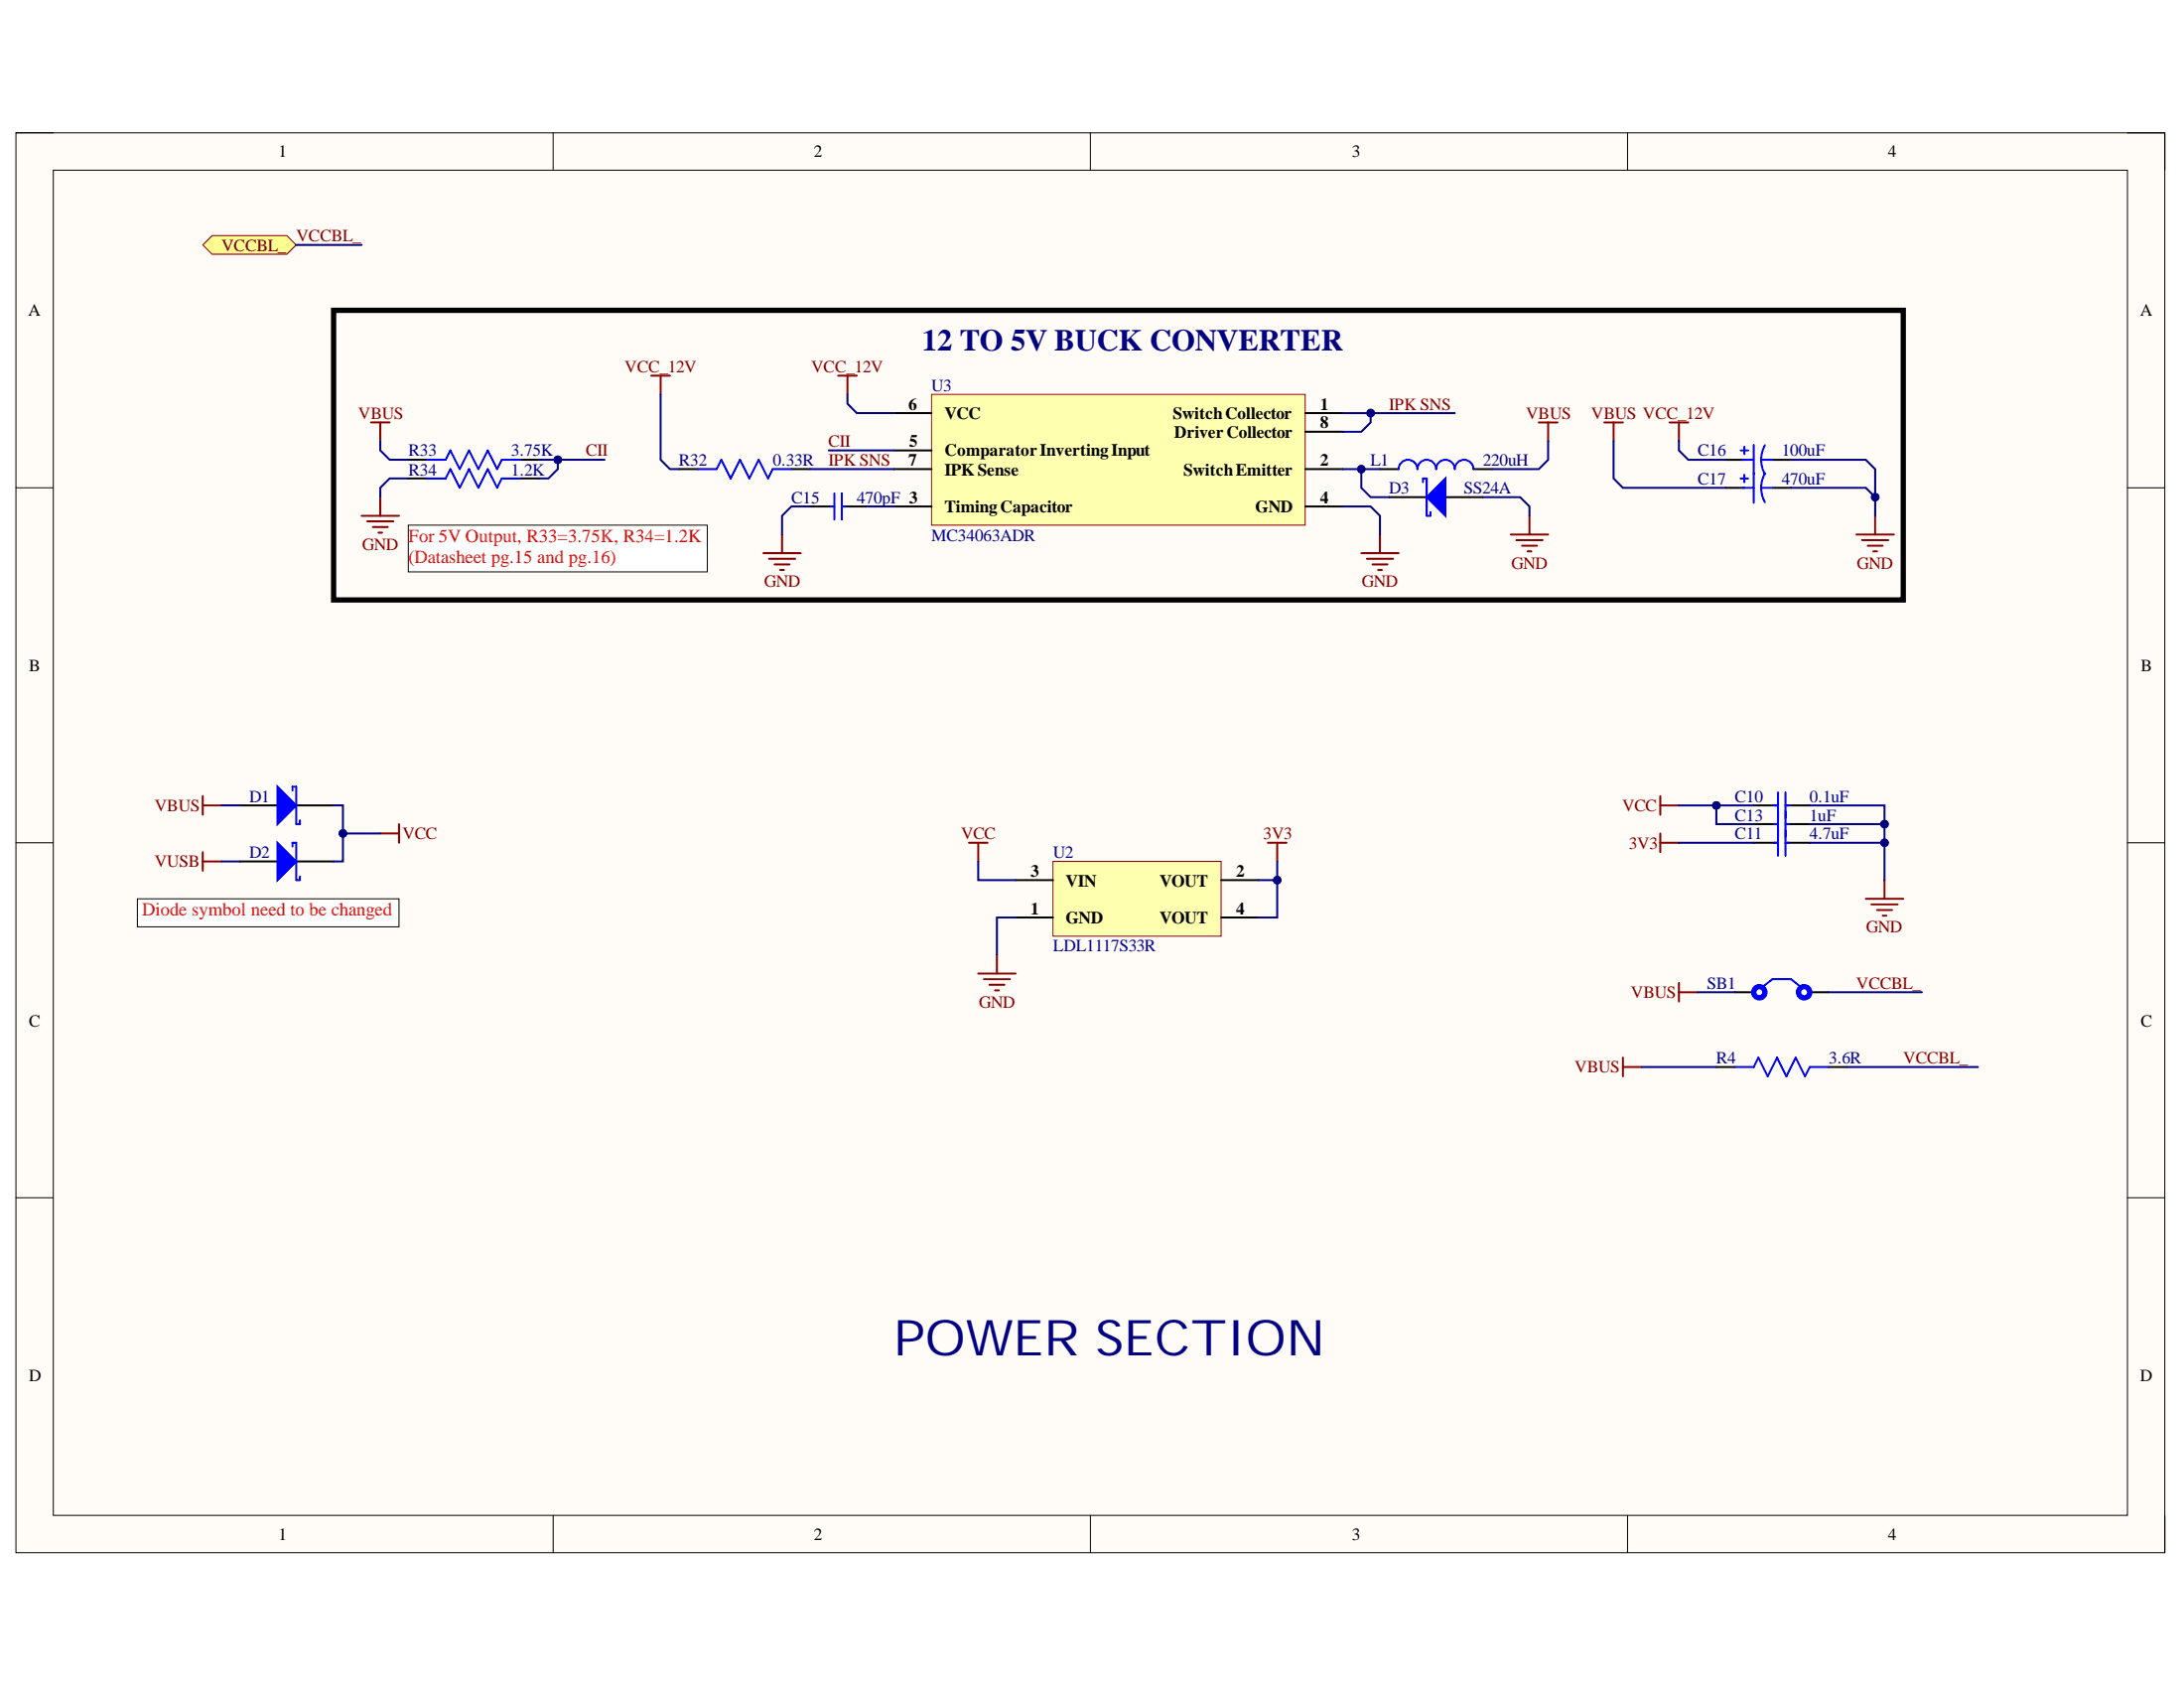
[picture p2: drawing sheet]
<svg xmlns="http://www.w3.org/2000/svg" width="279mm" height="216mm" viewBox="0 0 279 216" stroke-linecap="round" stroke-linejoin="round" font-family="sans-serif">
<path d="M2 17h274.9v181.6h-274.9z" fill-rule="evenodd" fill="#fffcf8"/>
<path d="M2 17h274.9v181.6h-274.9z" fill="none" stroke="#000" stroke-width=".13"/>
<path d="M6.8 21.8h265.4v172h-265.4z" fill-rule="evenodd" fill="#fffcf8"/>
<g fill="none" stroke="#000" stroke-width=".13">
<path d="M2 17h4.8M70.8 17v4.8M139.5 17v4.8M208.2 17v4.8M272.2 17h4.7v4.8M6.8 21.8h265.4v172h-265.4zM2 62.4h4.8M272.2 62.4h4.7M2 107.8h4.8M272.2 107.8h4.7M2 153.2h4.8M272.2 153.2h4.7"/>
<path d="M70.8 193.8v4.8M139.5 193.8v4.8M208.2 193.8v4.8M276.9 193.8v4.8"/>
</g>
<g fill="none" stroke="#800000" stroke-width=".25">
<path d="M25.9 101.8v2.4M25.9 103h2.4M48.7 106.6h2.3M51 105.4v2.4M124 107.8h2.3M125.1 107.8v2.4M162.2 107.8h2.4M163.4 107.8v2.4M212.4 107.8h2.4M212.4 101.8v2.4M212.4 106.6v2.4M212.4 103h2.4"/>
<path d="M238.7 115h4.8M239.4 115.7h3.4M240.1 116.4h1.9M240.8 117.1h.5M241.1 112.6v2.4M125.1 124.5h4.8M125.9 125.2h3.3M126.6 126h1.9M127.3 126.7h.5M127.5 122.1v2.4"/>
</g>
<path d="M27.1 30.1h9.6l1.2 1.2-1.2 1.2h-9.6l-1.2-1.2z" fill-rule="evenodd" fill="#ffff80"/>
<path d="M27.1 30.1h9.6l1.2 1.2-1.2 1.2h-9.6l-1.2-1.2z" fill="none" stroke="#800000" stroke-width=".13"/>
<path d="M25.9 109v2.4M25.9 110.2h2.4M207.6 135.3v2.4M207.6 136.5h2.4M214.8 125.7v2.4M214.8 126.9h2.4" fill="none" stroke="#800000" stroke-width=".25"/>
<path d="M119.2 50.4h47.8v16.8h-47.8z" fill-rule="evenodd" fill="#ffffb0"/>
<path d="M119.2 50.4h47.8v16.8h-47.8z" fill="none" stroke="#800000" stroke-width=".13"/>
<g fill="none" stroke="#000" stroke-width=".25">
<path d="M86.9 60h2.4M101.2 60h2.4M114.4 52.8h4.8M114.4 60h4.8M114.4 57.6h4.8M167 52.8h4.8M167 60h4.8M167 55.2h4.8M103.6 64.8h3.1M107.7 64.8h3.1M114.4 64.8h4.8M167 64.8h4.8"/>
<path d="M176.5 60h2.4M177.7 63.6h4.8M184.9 63.6h4.8M188.5 60h2.4"/>
</g>
<path d="M42.7 39.7h200.8v37h-200.8z" fill="none" stroke="#000" stroke-width=".68"/>
<path d="M89.3 60h2.4l.6-1.2 1.2 2.4 1.2-2.4 1.2 2.4 1.2-2.4 1.2 2.4 .6-1.2h2.3M106.3 64.8h.4M106.7 63.1v3.4M107.7 63.1v3.4M107.7 64.8h.5M178.9 60a1.2 1.2 0 0 1 1.2-1.2 1.2 1.2 0 0 1 1.2 1.2 1.19 1.19 0 0 1 1.2-1.2 1.19 1.19 0 0 1 1.2 1.2 1.19 1.19 0 0 1 1.2-1.2 1.19 1.19 0 0 1 1.2 1.2 1.19 1.19 0 0 1 1.2-1.2 1.19 1.19 0 0 1 1.2 1.2" fill="none" stroke="#00f" stroke-width=".25"/>
<g fill="none" stroke="#800000" stroke-width=".25">
<path d="M83.3 48.1h2.4M84.5 48.1v2.3M107.2 48.1h2.4M108.4 48.1v2.3M46.3 66h4.7M47 66.7h3.3M47.7 67.4h1.9M48.4 68.1h.5M48.7 63.6v2.4M97.7 70.8h4.7M98.4 71.5h3.3M99.1 72.2h1.9"/>
<path d="M99.8 72.9h.5M100 68.4v2.4"/>
</g>
<path d="M182.5 63.6l2.4-2.4v4.8z" fill="#00f"/>
<g fill="none" stroke="#00f" stroke-width=".25">
<path d="M222.7 57.6h.9M222.9 58.8h1.5M223.2 57.1v1M224.4 56.9v7.4M225.3 58.8l.1 .8 .4 1.1M225.3 58.8h1.4M225.8 57l-.4 1-.1 .8M54.6 61.2h2.4l.6-1.2 1.2 2.4 1.2-2.4 1.2 2.4 1.2-2.4 1.2 2.4 .6-1.2h2.4M182 61.7v-.5h.5v4.8h.5v-.5M182.5 63.6l2.4-2.4v4.8zM222.7 61.2h.9M222.9 62.4h1.5"/>
<path d="M223.2 60.7v1M225.3 62.4l.1 .8 .4 1M225.3 62.4h1.4M225.8 60.5l-.4 1.1-.1 .8M227 103h.5M227 105.4h.5M227 107.8h.5M227.5 101.3v8.2M228.4 101.3v8.2M228.4 103h.5M228.4 105.4h.5M228.4 107.8h.5"/>
<path d="M222 136.5h2.4l.5-1.2 1.2 2.4 1.2-2.4 1.2 2.4 1.2-2.4 1.2 2.4 .6-1.2h2.4M225.6 126.2l1.1-1h2.4l1.2 1"/>
</g>
<g fill="none" stroke="#800000" stroke-width=".25">
<path d="M196.9 54h2.3M198.1 54v2.4M205.2 54h2.4M206.4 54v2.4M213.6 54h2.4M214.8 54v2.4M174.2 70.8h4.7M174.9 71.5h3.3M175.6 72.2h1.9M176.3 72.9h.5M176.5 68.4v2.4M193.3 68.4h4.8"/>
<path d="M194 69.1h3.3M194.7 69.8h1.9M195.4 70.5h.5M195.7 66v2.4M237.5 68.4h4.8M238.2 69.1h3.4M238.9 69.8h1.9M239.7 70.5h.4M239.9 66v2.4"/>
</g>
<g fill="none" stroke="#000" stroke-width=".25">
<path d="M220.8 58.8h2.4M226.7 58.8h2.4M52.2 61.2h2.4M66.6 61.2h2.4M220.8 62.4h2.4M226.7 62.4h2.4M224.4 103h3.1M224.4 105.4h3.1M224.4 107.8h3.1M228.4 103h3.1M228.4 105.4h3.1M228.4 107.8h3.1"/>
<path d="M219.6 136.5h2.4M222 126.9h2.4M231.5 126.9h2.4M233.9 136.5h2.4"/>
</g>
<g fill="none" stroke="#00f" stroke-width=".68">
<circle cx="225.1" cy="126.9" r=".72"/>
<circle cx="230.8" cy="126.9" r=".72"/>
</g>
<path d="M134.7 110.2h21.5v9.5h-21.5z" fill-rule="evenodd" fill="#ffffb0"/>
<path d="M134.7 110.2h21.5v9.5h-21.5z" fill="none" stroke="#800000" stroke-width=".13"/>
<path d="M52.2 58.8h2.4M66.6 58.8h2.4M129.9 117.4h4.8M129.9 112.6h4.8M156.2 117.4h4.8M156.2 112.6h4.8" fill="none" stroke="#000" stroke-width=".25"/>
<path d="M54.6 58.8h2.4l.6-1.2 1.2 2.4 1.2-2.4 1.2 2.4 1.2-2.4 1.2 2.4 .6-1.2h2.4" fill="none" stroke="#00f" stroke-width=".25"/>
<path d="M52.2 67.2h38.3v5.9h-38.3z" fill-rule="evenodd" fill="#fff"/>
<path d="M52.2 67.2h38.3v5.9h-38.3z" fill="none" stroke="#000" stroke-width=".13"/>
<path d="M30.7 103h4.8M37.9 103h4.8" fill="none" stroke="#000" stroke-width=".25"/>
<path d="M35.5 100.6l2.4 2.4-2.4 2.4z" fill="#00f"/>
<path d="M35.5 100.6l2.4 2.4-2.4 2.4zM37.4 101.1v-.5h.5v4.8h.5v-.5" fill="none" stroke="#00f" stroke-width=".25"/>
<path d="M17.6 115h33.4v3.5h-33.4z" fill-rule="evenodd" fill="#fff"/>
<path d="M17.6 115h33.4v3.5h-33.4z" fill="none" stroke="#000" stroke-width=".13"/>
<path d="M30.7 110.2h4.8M37.9 110.2h4.8" fill="none" stroke="#000" stroke-width=".25"/>
<path d="M35.5 107.8l2.4 2.4-2.4 2.4z" fill="#00f"/>
<path d="M35.5 107.8l2.4 2.4-2.4 2.4zM37.4 108.3v-.5h.5v4.8h.5v-.5" fill="none" stroke="#00f" stroke-width=".25"/>
<path d="M47.5 54h2.3M48.7 54v2.4" fill="none" stroke="#800000" stroke-width=".25"/>
<path d="M129.9 117.4h-2.4v4.7M161 112.6h2.4v4.8h-2.4" fill="none" stroke="#000080" stroke-width=".25"/>
<circle cx="163.4" cy="112.6" r=".48" fill="#000080"/>
<circle cx="163.4" cy="112.6" r=".48" fill="none" stroke="#000080" stroke-width=".13"/>
<path d="M163.4 110.2v2.4" fill="none" stroke="#000080" stroke-width=".25"/>
<circle cx="163.4" cy="112.6" r=".48" fill="#000080"/>
<circle cx="163.4" cy="112.6" r=".48" fill="none" stroke="#000080" stroke-width=".13"/>
<path d="M37.9 31.3h8.4M125.1 110.2v2.4h4.8M214.8 107.8h9.6M219.6 103v2.4h4.8" fill="none" stroke="#000080" stroke-width=".25"/>
<circle cx="219.6" cy="103" r=".48" fill="#000080"/>
<circle cx="219.6" cy="103" r=".48" fill="none" stroke="#000080" stroke-width=".13"/>
<path d="M231.5 105.4h9.6" fill="none" stroke="#000080" stroke-width=".25"/>
<circle cx="241.1" cy="105.4" r=".48" fill="#000080"/>
<circle cx="241.1" cy="105.4" r=".48" fill="none" stroke="#000080" stroke-width=".13"/>
<path d="M241.1 107.8v4.8" fill="none" stroke="#000080" stroke-width=".25"/>
<circle cx="241.1" cy="107.8" r=".48" fill="#000080"/>
<circle cx="241.1" cy="107.8" r=".48" fill="none" stroke="#000080" stroke-width=".13"/>
<path d="M71.4 58.8v1.2l-1.2 1.2h-1.2M84.5 50.4v8.4l1.2 1.2h1.2M103.6 60h10.8M106 57.6h8.4M210 136.5h9.6M217.2 126.9h4.8M233.9 126.9h12M236.3 136.5h16.7" fill="none" stroke="#000080" stroke-width=".25"/>
<circle cx="71.4" cy="58.8" r=".48" fill="#000080"/>
<circle cx="71.4" cy="58.8" r=".48" fill="none" stroke="#000080" stroke-width=".13"/>
<path d="M48.7 56.4v1.2l1.1 1.2h2.4M69 58.8h8.3M52.2 61.2h-2.4l-1.1 1.2v1.2" fill="none" stroke="#000080" stroke-width=".25"/>
<circle cx="71.4" cy="58.8" r=".48" fill="#000080"/>
<circle cx="71.4" cy="58.8" r=".48" fill="none" stroke="#000080" stroke-width=".13"/>
<path d="M108.4 50.4v1.2l1.2 1.2h4.8M103.6 64.8h-2.4l-1.2 1.2v2.4M110.8 64.8h3.6M171.8 60h4.7" fill="none" stroke="#000080" stroke-width=".25"/>
<circle cx="174.2" cy="60" r=".48" fill="#000080"/>
<circle cx="174.2" cy="60" r=".48" fill="none" stroke="#000080" stroke-width=".13"/>
<path d="M174.2 60v2.4l1.1 1.2h2.4" fill="none" stroke="#000080" stroke-width=".25"/>
<circle cx="174.2" cy="60" r=".48" fill="#000080"/>
<circle cx="174.2" cy="60" r=".48" fill="none" stroke="#000080" stroke-width=".13"/>
<path d="M175.3 52.8v1.2l-1.1 1.2h-2.4M198.1 56.4v2.4l-1.2 1.2h-6M171.8 64.8h3.5l1.2 1.2v2.4M189.7 63.6h4.8l1.2 1.2v1.2" fill="none" stroke="#000080" stroke-width=".25"/>
<circle cx="175.3" cy="52.8" r=".48" fill="#000080"/>
<circle cx="175.3" cy="52.8" r=".48" fill="none" stroke="#000080" stroke-width=".13"/>
<path d="M171.8 52.8h14.3" fill="none" stroke="#000080" stroke-width=".25"/>
<circle cx="175.3" cy="52.8" r=".48" fill="#000080"/>
<circle cx="175.3" cy="52.8" r=".48" fill="none" stroke="#000080" stroke-width=".13"/>
<path d="M206.4 56.4v4.8l1.2 1.2h13.2M214.8 56.4v1.2l1.2 1.2h4.8M229.1 62.4h9.6l1.2 1.2" fill="none" stroke="#000080" stroke-width=".25"/>
<circle cx="239.9" cy="63.6" r=".48" fill="#000080"/>
<circle cx="239.9" cy="63.6" r=".48" fill="none" stroke="#000080" stroke-width=".13"/>
<path d="M229.1 58.8h9.6l1.2 1.2v6" fill="none" stroke="#000080" stroke-width=".25"/>
<circle cx="239.9" cy="63.6" r=".48" fill="#000080"/>
<circle cx="239.9" cy="63.6" r=".48" fill="none" stroke="#000080" stroke-width=".13"/>
<path d="M28.3 103h2.4M28.3 110.2h2.4M42.7 103h1.2v7.2h-1.2" fill="none" stroke="#000080" stroke-width=".25"/>
<circle cx="43.9" cy="106.6" r=".48" fill="#000080"/>
<circle cx="43.9" cy="106.6" r=".48" fill="none" stroke="#000080" stroke-width=".13"/>
<path d="M43.9 106.6h4.8" fill="none" stroke="#000080" stroke-width=".25"/>
<circle cx="43.9" cy="106.6" r=".48" fill="#000080"/>
<circle cx="43.9" cy="106.6" r=".48" fill="none" stroke="#000080" stroke-width=".13"/>
<path d="M214.8 103h9.6" fill="none" stroke="#000080" stroke-width=".25"/>
<circle cx="219.6" cy="103" r=".48" fill="#000080"/>
<circle cx="219.6" cy="103" r=".48" fill="none" stroke="#000080" stroke-width=".13"/>
<path d="M231.5 103h9.6v4.8h-9.6" fill="none" stroke="#000080" stroke-width=".25"/>
<circle cx="241.1" cy="107.8" r=".48" fill="#000080"/>
<circle cx="241.1" cy="107.8" r=".48" fill="none" stroke="#000080" stroke-width=".13"/>
<circle cx="241.1" cy="105.4" r=".48" fill="#000080"/>
<circle cx="241.1" cy="105.4" r=".48" fill="none" stroke="#000080" stroke-width=".13"/>
<text font-size="6.3" fill="#000080" x="114.3" y="173.4">POWER SECTION</text>
<text font-size="3.9" fill="#000080" x="118" y="44.9">12 TO 5V BUCK CONVERTER</text>
<g font-size="2.4" fill="#f00">
<text x="52.3" y="69.3">For 5V Output, R33=3.75K, R34=1.2K</text>
<text x="52.3" y="71.9">(Datasheet pg.15 and pg.16)</text>
<text x="18.2" y="117.1">Diode symbol need to be changed</text>
</g>
<g font-size="2.2">
<text x="35.6" y="20.1">1</text>
<text x="104.1" y="20.1">2</text>
<text x="173" y="20.1">3</text>
<text x="241.5" y="20.1">4</text>
<text x="3.6" y="40.4">A</text>
<text x="273.8" y="40.4">A</text>
<text x="116.2" y="52.4">6</text>
<text x="120.9" y="53.6">VCC</text>
<text x="150" y="53.6">SwitchCollector</text>
<text x="168.9" y="52.4">1</text>
<text x="116.2" y="59.6">7</text>
<text x="116.3" y="57.2">5</text>
<text x="120.9" y="58.3">ComparatorInvertingInput</text>
<text x="150.2" y="56">Driver Collector</text>
<text x="168.9" y="59.6">2</text>
<text x="168.9" y="54.8">8</text>
<text x="120.9" y="65.5">TimingCapacitor</text>
<text x="120.9" y="60.8">IPK Sense</text>
<text x="151.4" y="60.8">SwitchEmitter</text>
<text x="160.6" y="65.5">GND</text>
<text x="168.9" y="64.3">4</text>
<text x="3.7" y="85.8">B</text>
<text x="273.9" y="85.8">B</text>
<text x="131.9" y="112.1">3</text>
<text x="136.3" y="113.4">VIN</text>
<text x="148.3" y="113.4">VOUT</text>
<text x="158.2" y="112.1">2</text>
<text x="131.9" y="116.9">1</text>
<text x="136.3" y="118.1">GND</text>
<text x="148.3" y="118.1">VOUT</text>
<text x="158.2" y="116.9">4</text>
<text x="3.7" y="131.3">C</text>
<text x="273.9" y="131.3">C</text>
<text x="3.7" y="176.7">D</text>
<text x="273.8" y="176.7">D</text>
<text x="35.6" y="197">1</text>
<text x="104.1" y="197">2</text>
<text x="173" y="197">3</text>
<text x="241.5" y="197">4</text>
</g>
<g font-size="2.2" fill="#800000">
<text x="28.3" y="32.1">VCCBL_</text>
<text x="37.9" y="30.9">VCCBL_</text>
<text x="79.9" y="47.6">VCC_12V</text>
<text x="103.8" y="47.6">VCC_12V</text>
<text x="45.8" y="53.6">VBUS</text>
<text x="177.7" y="52.4">IPK SNS</text>
<text x="195.2" y="53.6">VBUS</text>
<text x="203.6" y="53.6">VBUS VCC_12V</text>
<text x="74.9" y="58.3">CII</text>
<text x="106" y="57.2">CII</text>
<text x="106" y="59.6">IPK SNS</text>
<text x="46.3" y="70.3">GND</text>
<text x="97.8" y="75.1">GND</text>
<text x="174.2" y="75.1">GND</text>
<text x="193.3" y="72.7">GND</text>
<text x="237.6" y="72.7">GND</text>
<text x="19.8" y="103.7">VBUS</text>
<text x="51.5" y="107.4">VCC</text>
<text x="123" y="107.4">VCC</text>
<text x="161.6" y="107.4">3V3</text>
<text x="207.5" y="103.7">VCC</text>
<text x="19.8" y="110.9">VUSB</text>
<text x="208.4" y="108.6">3V3</text>
<text x="238.8" y="119.3">GND</text>
<text x="125.3" y="128.8">GND</text>
<text x="208.6" y="127.7">VBUS</text>
<text x="237.5" y="126.5">VCCBL_</text>
<text x="201.5" y="137.2">VBUS</text>
<text x="243.5" y="136">VCCBL_</text>
</g>
<g font-size="2.2" fill="#000080">
<text x="119.2" y="50">U3</text>
<text x="52.3" y="58.3">R33</text>
<text x="65.4" y="58.3">3.75K</text>
<text x="86.9" y="59.6">R32</text>
<text x="98.9" y="59.6">0.33R</text>
<text x="175.3" y="59.6">L1</text>
<text x="189.7" y="59.6">220uH</text>
<text x="217.2" y="58.3">C16</text>
<text x="227.9" y="58.3">100uF</text>
<text x="52.3" y="60.8">R34</text>
<text x="65.4" y="60.8">1.2K</text>
<text x="101.2" y="64.3">C15</text>
<text x="109.6" y="64.3">470pF 3</text>
<text x="177.7" y="63.2">D3</text>
<text x="187.3" y="63.2">SS24A</text>
<text x="217.2" y="62">C17</text>
<text x="227.9" y="62">470uF</text>
<text x="119.2" y="69.2">MC34063ADR</text>
<text x="31.9" y="102.6">D1</text>
<text x="221.9" y="102.6">C10</text>
<text x="221.9" y="105">C13</text>
<text x="221.9" y="107.4">C11</text>
<text x="231.5" y="102.6">0.1uF</text>
<text x="231.5" y="105">1uF</text>
<text x="231.5" y="107.4">4.7uF</text>
<text x="31.9" y="109.7">D2</text>
<text x="134.7" y="109.7">U2</text>
<text x="134.7" y="121.7">LDL1117S33R</text>
<text x="218.4" y="126.5">SB1</text>
<text x="219.6" y="136">R4</text>
<text x="233.9" y="136">3.6R</text>
</g>
</svg>
